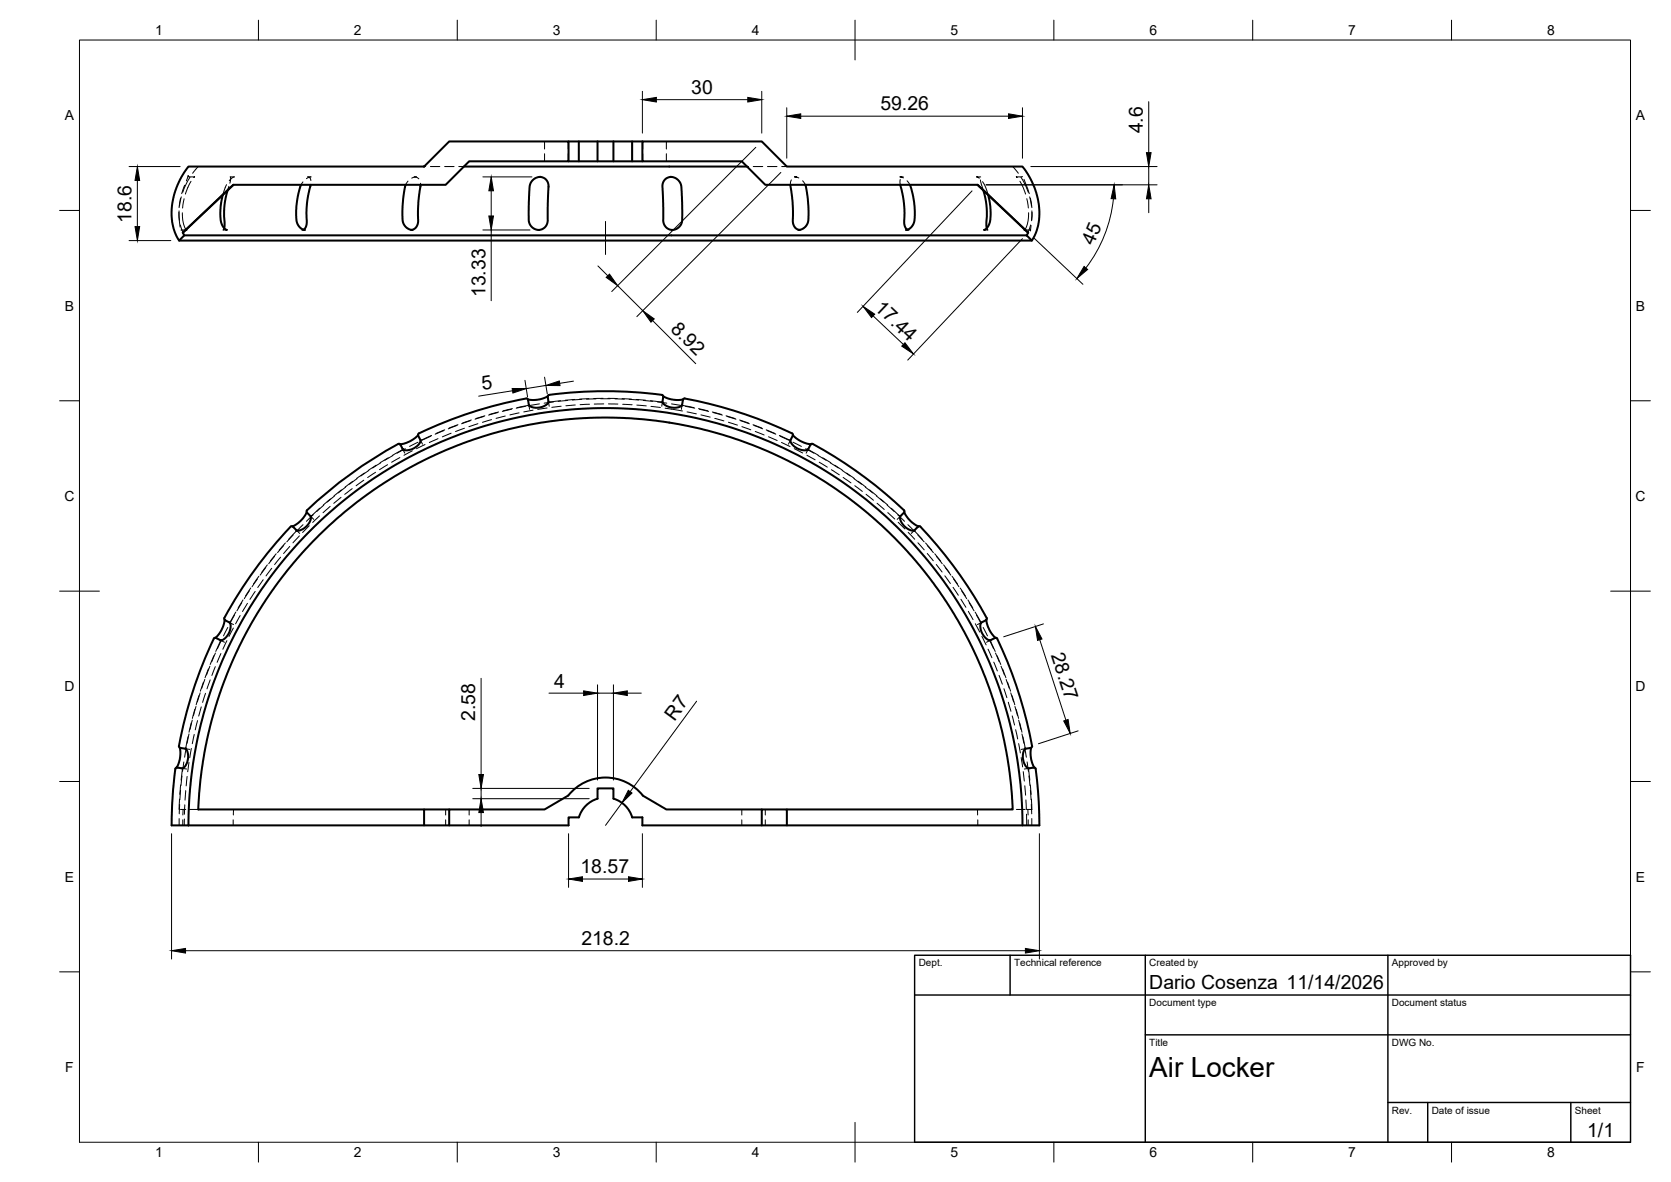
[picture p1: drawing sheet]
<svg xmlns="http://www.w3.org/2000/svg" width="420mm" height="297mm" viewBox="0 0 420 297" stroke-linecap="round" stroke-linejoin="round" font-family="sans-serif">
<!-- layer: Visible -->
<g fill="none" stroke="#000" stroke-width=".51">
<path d="M143 35.5h18.5M145.5 35.5v5M150.2 35.5v5M154.2 35.5v5M158.9 35.5v5M161.5 35.5h30l6.3 6.4h59.3l1.3 1.7 1 2 1.4 3.8 .5 3.7-.2 3.4-.6 2.1-1.1 1.9-1.3-1.4 .4-.7-12.6-12h-53.5l-5.9-5.9h-25zM46.3 59.1h211.8M46.8 57.7l.1 .1M47.4 41.9h59.2l6.3-6.4h30.1v5h-25l-5.9 5.9h-53.5l-12.6 12 .3 .7-1.3 1.4-1-2-.6-2.1-.3-2.3 .1-2.3 .5-2.4 .9-2.9 1.1-2.1zM56 49l-.5 3.1v3.2l.5 1.6 .6 .7 .4 .2M57.2 47.9l-.8 4.1v5.3M58.7 46.4l-12.7 12"/>
<path d="M75.7 46.4l-1 4.2-.2 2.3v2.4l.7 1.6 .7 .6 .8 .3M78.1 46.4l-.9 4.6-.1 5.3-.3 1-.5 .4M102 46.4l-.6 3.4-.2 3.1v2.5l.4 1.1 .5 .6 .7 .5 .9 .2M105.7 46.4l-.5 4.6-.1 5-.5 1.2-.5 .4-.6 .2M116.6 41.9h71.2M135.8 44.5l.9 .2 .5 .4 .4 .5 .3 .8-.2 9-.2 1.1-.4 .6-.7 .5-1 .2M135.9 44.5l-1.6 .4-.9 1.1-.2 .9-.3 4.7v3.8l.3 .8 .9 1.2 1.4 .4M143 40.5h18.5M168.6 44.5l1.6 .4 .9 1.1 .2 .9 .2 4.7v3.8l-.2 .8-.9 1.2-1.4 .4M168.7 44.5l-.9 .2-.6 .4-.4 .5-.2 .8 .2 9 .2 1.1 .4 .6 .7 .5 .9 .2M198.7 46.4l.6 4.6 .1 5.2 .5 1 .5 .4 .6 .2M202.5 46.4l.6 3.4 .2 3.1-.1 2.5-.3 1.1-.5 .6-.7 .5-1 .2"/>
<path d="M226.4 46.4l.9 4.6 .1 5.3 .3 1 .5 .4M228.8 46.4l.7 2.4 .3 2 .2 4.5-.7 1.6-.7 .6-.8 .3M245.8 46.4l12.7 12M247.3 47.9l.8 4.1v5.3M248.5 49l.5 3.1v3.2l-.6 1.6-.5 .7-.5 .2M257.7 57.7l-.1 .1M45 60.5h214.4M137.7 99.6l-2.2 .8-1.7 .1-1-.1M138.1 99.2l-.4 .5 .1 1.6-.9 .7-1.2 .4-1.3 .1-1.3-.5-.5-1.8a102.2 102.2 0 0 0-27.3 8.7M138.1 99.2a101.8 101.8 0 0 1 28.6 .2l-.1 1.9 1 .7 1.3 .4 1.2 .1 1.2-.5 .6-1.8a101.3 101.3 0 0 1 27.3 8.7M166.8 99.6l2.2 .8 1.7 .1 1-.1M105.1 109.4l-1.8 1.4-1.6 .6-1.1 .2"/>
<path d="M105.3 108.9l-.2 .6 .6 1.4-.5 .9-1 .8-1.2 .5h-1.3l-.4-.2-.8-1.4a97 97 0 0 0-23.4 17l1.1 1.4-.3 1.2-.7 1.1-1 .7-1.1 .5-.5-.1-1-1M199.2 108.9l.2 .4-.7 1.6 .6 .9 1 .8 1.1 .5h1.4l.4-.2 .8-1.4a97.4 97.4 0 0 1 23.4 17l-1.1 1.3v.4l.4 1.2 .8 .9 1 .8 1.3 .3 1.3-1.2a97.7 97.7 0 0 1 17 23.4l-1.4 .9-.2 .3v.9l.5 1.5 .9 1.2 .8 .5 1.8-.6a98.2 98.2 0 0 1 9 27.5l-.3 .1M199.4 109.4l1.8 1.4 1.6 .6 1.1 .2M73.7 132.3l-.3-.1a97 97 0 0 0-17 23.4l.2 .3 1.2 .6 .1 .3 .1 .9-.5 1.5-.9 1.2-.8 .5-1.8-.6a97.9 97.9 0 0 0-8.9 27.5l.2 .1M77.1 128.7l-1.5 2.2-2 1.4M227.4 128.7l1.5 2.2 2 1.4M56.5 155.8l-.3 1.3-.5 1.2-1.5 2M248 155.8l.2 1.1 .6 1.4 1.5 2M44.5 192.9l-.4 .3-.4 3.6-.4 5.9-.1 4.7M45.2 187.9l.2 1-.2 1.8-.8 2.2M45.3 187.9l1.4 .3 .2 .2 .4 1.1v1.2l-.5 1.5-.7 .8-1.6-.1M259.2 187.9l-1.4 .3-.2 .2-.4 1.1 .1 1.6 .4 1.1 .7 .8h1.9a64.8 64.8 0 0 1 .9 14.4h-99.7v-2h-2.6"/>
<path d="M259.3 187.9l-.2 1 .1 1.8 .9 2.2M43.1 207.4h4.3M47.4 207.4a104.8 104.8 0 0 1 104.8-104.8 104.8 104.8 0 0 1 104.9 104.8M106.6 203.4h6.3M145.5 205.4h-2.5v2h-95.6M159 205.4a7 7 0 0 0-4.8-4.7v-2.6h-4l.1 2.6a7 7 0 0 0-4.7 4.7M191.5 207.4v-4h6.3v4M191.5 203.4h-23.9l-6-3.5a11.9 11.9 0 0 0-18.7 0l-6 3.5h-24v4M197.8 203.4h56.8l-.2-4.4-.7-6-1.1-6.5-1.2-4.8-1.7-5.8-2-5.7-4-9.1-2.9-5.3-4.5-6.9-4.9-6.6-4-4.6-5.9-5.8-5-4.3-6.1-4.6-6.6-4.1-6.8-3.7-6.5-2.9-6.7-2.4-7.4-2.1-7-1.4-7.2-1-8-.4h-6.1l-7.4 .6-7.4 1.1-7.9 1.8-6.5 2-6.9 2.7-6.8 3.1-5.9 3.3-5.6 3.7-7 5.4-4.1 3.5-5.7 5.8-4.8 5.6-4.5 6-3.6 5.7-3.8 7.1-3.1 6.8-2.9 8.3-2.2 8.5-1.3 8-.9 9.4h56.8v4"/>
</g>
<!-- layer: Hidden -->
<g fill="none" stroke="#000" stroke-width=".25">
<path d="M136.9 35.5v2M136.9 38.6v1.9M142.9 35.5v2M142.9 38.6v1.9M161.6 35.5v2M161.6 38.6v1.9M167.6 35.5v2M167.6 38.6v1.9M45 53.4l.3 3.7M45 53l.1 2.4M45.4 56.5l.6 1.9M45.4 49.8l-.4 2.4"/>
<path d="M45.5 57.8h1.4M45.6 49.5l-.5 2.3M45.8 53.5l.3 2.5 .7 1.7M46.3 49.9l-.4 2.4M46.4 46.6l-.7 2.1M47.8 44.5l-1.9 3.8M48 45.6l-1.4 3.2M48.7 44.6l.2-.2-1.3 .1-.3-.3-.4 1.3M49.8 41.9l-1.4 1.6M56.4 57.3l-.3 .5h.9M57 46.4l-1 2.6M57.6 46.8l-.4 1.1"/>
<path d="M57.6 45.4l.8-.7 .5-.2h-1l.1 .5-.2 1M76.2 45.7l-.5 .7M76.3 57.7l-.4 .1h.8M77 44.9l1.2-.4h-.8l.5 .2 .3 .7M102.6 45.5l-.6 .9M103.5 57.8h-.2h.4M103.5 44.8l1.2-.3h-.5l.6 .1 .5 .3M105.7 46v.4M106.6 41.9h.4M108.2 41.9h2.4M111.8 41.9h2.4M115.4 41.9h1.2"/>
<path d="M135.4 57.8h.1M135.7 44.5h.2M168.6 44.5h.2M169 57.8h.1M187.8 41.9h.4M189.4 41.9h2.4M193 41.9h2.4M196.6 41.9h1.2M199 45.2l-.3 1.2M199.9 44.5h.4h-.5l1.1 .2M201 57.8h.2h-.5M201.8 45.4l.7 1"/>
<path d="M226.4 45.1v1.3M227.1 44.5h-.8l.8 .2M228.1 45.4l.7 1M228.2 57.7l.4 .1h-.8M246.5 45.2l.8 2.7M246.6 44.5h-1l.6 .3M247 45.7l.8 1.3 .7 2M248.1 57.3l.3 .5h-1M254.6 41.9l1.5 1.6M256.5 45.6l1.4 3.2M256.7 44.5l1.2 2.1 .7 1.7M257.1 44.4h-1.6l.2 .2"/>
<path d="M257.5 45.1l1.3 3.6M258.2 49.9l.4 2.4M258.6 53.5l-.2 2.5-.7 1.7M258.9 49.5l.5 2.3M259.1 49.8l.4 2.4M259.1 56.5l-.7 1.9M259.2 56.6l-.1 1.4-.2-.2h-1.3M259.5 53l-.1 2.4M259.5 53.4l-.1 2.1M137.7 99.6v.2M166.8 99.6v.2M91.6 118.9l-1.9 1.4"/>
<path d="M92.7 118.2l-2 1.4M94.4 118.7l-2 1.3M94.6 116.9l-2 1.3M95.7 116.3l-2 1.3M97.5 116.8l-2.1 1.2M97.6 115l-2 1.3M98.8 114.5l-2.1 1.2M100.5 115l-2 1.2M100.6 111.6l.1 .2M101.1 112.6v.5l-2.4 1.4M101.3 112.9l.5 1M101.9 112.8l-2.1 1.1"/>
<path d="M103.7 113.3l-2.1 1.1M105.1 111.1l-2.1 1.1M105.1 109.4l.1 .1M105.7 110.6l.5 1M106.9 111.7l-2.2 1.1M108.3 109.6l-2.1 1M108.5 109.4l-2.5 1.2-.4-.3M110.1 110.2l-2.2 1M111.6 108.2l-2.2 .9M111.8 108l-2.2 .9M113.4 108.9l-2.2 .9M114.9 106.9l-2.2 .9"/>
<path d="M115.1 106.7l-2.2 .9M116.8 107.6l-2.3 .8M118.3 105.7l-2.2 .8M118.5 105.5l-2.2 .8M120.2 106.5l-2.3 .7M121.7 104.6l-2.3 .8M121.9 104.5l-2.2 .7M123.6 105.5l-2.3 .6M125.2 103.7l-2.3 .6M125.4 103.5l-2.3 .6M127 104.5l-2.3 .6M128.6 102.8l-2.3 .6"/>
<path d="M128.8 102.7l-2.3 .5M130.5 103.8l-2.3 .5M132.1 102.1l-2.3 .5M132.8 100.4v.2M132.9 101.5l-.2 .4-2.7 .5M133 101.8l.2 1.1M134 103.1l-2.3 .4M135.6 101.5l-2.3 .4M137.6 102.5l-2.4 .4M137.9 100.7l.3 .3 2.7-.3M137.9 101l.2 1.1M139.2 101l-2.4 .3"/>
<path d="M141.1 102.1l-2.4 .3M142.7 100.6l-2.3 .3M144.5 100.4l-2.4 .2M144.7 101.8l-2.4 .2M146.3 100.4l-2.4 .1M148.1 100.2l-2.4 .1M148.2 101.6l-2.3 .1M149.9 100.2l-2.4 .1M151 100.2h2.4M151.6 100.1h-2.3M151.8 101.5h-2.4M152.8 100.1h2.4"/>
<path d="M153 101.5h2.4M154.6 100.2l2.4 .1M156.4 100.2l2.4 .1M156.6 101.6l2.3 .1M158.2 100.4l2.4 .1M160 100.4l2.3 .2M160.1 101.8l2.4 .2M161.8 100.6l2.3 .3M163.7 102.1l2.4 .3M165.3 101l2.4 .3M166.6 101l-.2 1.1M166.6 100.7l-.3 .3-2.8-.3"/>
<path d="M167.2 102.6l4.4 .7M168.8 101.5l2.4 .4M171.5 101.8l-.2 1.1M171.6 101.5l.3 .4 2.6 .5M171.7 100.4v.2M172.4 102.1l2.3 .5M172.8 103.5l2.3 .5M175.6 102.7l2.3 .5M175.9 102.8l2.3 .6M176.3 104.3l2.3 .5M179.1 103.5l2.3 .6M179.3 103.7l2.3 .6"/>
<path d="M179.7 105.1l2.3 .7M182.6 104.5l2.2 .7M182.8 104.6l2.2 .8M183.2 106.1l2.2 .7M186 105.5l2.2 .8M186.2 105.7l2.2 .8M186.5 107.2l2.3 .8M189.3 106.7l2.3 .9M189.5 106.9l2.3 .9M189.9 108.4l2.2 .9M192.7 108l2.2 .9M192.9 108.2l2.2 .9"/>
<path d="M193.2 109.8l2.2 .9M196 109.4l2.4 1.2 .5-.3M196.2 109.6l2.1 1M196.5 111.2l2.1 1M198.7 110.6l-.5 1M199.4 109.4l-.1 .1M199.4 111.1l2.1 1.1M199.7 112.7l2.1 1.1M202.6 112.8l2.1 1.1M202.9 114.4l2.1 1.2M203.2 112.9l-.5 1M203.3 112.6l.1 .5 2.4 1.4"/>
<path d="M203.9 111.6l-.1 .2M205.7 114.5l2.1 1.2M206 116.1l2 1.3M206.9 115l2 1.3M208.8 116.3l2 1.3M209 118l2 1.3M209.9 116.9l2 1.3M211.8 118.2l1.9 1.4M212 120l2 1.4M212.9 118.9l1.9 1.4M69 139.8l-1.4 1.9M69.4 139.2l-1.5 1.8"/>
<path d="M71.3 137.1l-1.5 1.8M71.8 136.4l-1.6 1.8M72.9 137.3l-1.6 1.8M73.6 132.3l.1 .1M73.7 134.4l-1.6 1.8M74.3 133l.1 .6-1.8 2M74.6 133.3l.8 .8M75.3 134.7l-1.6 1.7M76.2 131.9l-1.7 1.6M77.1 128.7l.1 .2M77.8 132.1l-1.7 1.7M78.1 129.8l.8 .7"/>
<path d="M78.8 129.4l-1.8 1.6M80.3 129.7l-1.7 1.6M80.4 127.7l-2 1.8h-.5M81.4 126.9l-1.8 1.7M83 127.3l-1.8 1.5M83.1 125.4l-1.8 1.5M84.1 124.6l-1.8 1.6M85.7 125l-1.8 1.5M85.9 123.1l-1.9 1.5M86.9 122.4l-1.9 1.5M88.6 122.8l-1.9 1.4M88.7 121l-1.9 1.4"/>
<path d="M89.8 120.3l-1.9 1.4M91.5 120.7l-2 1.4M214.7 120.3l1.9 1.4M214.9 122.1l1.9 1.4M215.8 121l1.9 1.4M217.6 122.4l1.8 1.5M217.8 124.2l1.8 1.5M218.6 123.1l1.9 1.5M220.4 124.6l1.8 1.6M220.5 126.5l1.8 1.5M221.4 125.4l1.8 1.5M223.1 126.9l1.8 1.7"/>
<path d="M223.2 128.8l1.8 1.6M224.1 127.7l1.9 1.8h.6M225.7 129.4l1.7 1.6M225.8 131.3l1.7 1.6M226.4 129.8l-.8 .7M227.4 128.7l-.2 .2M228.3 131.9l1.7 1.6M228.4 133.8l1.6 1.7M229.9 133.3l-.8 .8M230.1 133v.6l1.8 2M230.8 134.4l1.6 1.8M230.8 136.4l1.6 1.8"/>
<path d="M230.9 132.3l-.1 .1M232.7 136.4l1.6 1.8M233.2 139.1l1.5 1.8M233.2 137.1l1.5 1.8M235 139.2l1.5 1.8M235.4 139.8l1.5 1.9M56.5 155.8l.1 .1M57.3 157.7l-1.1 2.1M57.7 156.5l1 .5M58.7 157.8l-1.1 2.1M59 154.5l-1.2 2.1M59.3 153.8l-1.4 2.5h-.5"/>
<path d="M60.4 154.7l-1.2 2.1M60.8 151.5l-1.2 2M61.1 150.8l-1.2 2M62.2 151.6l-1.2 2.1M62.7 148.4l-1.3 2.1M63.1 147.8l-1.4 2M64.2 148.6l-1.4 2M64.7 145.5l-1.3 2M65.1 144.8l-1.4 2M66.2 145.7l-1.4 1.9M66.8 142.6l-1.4 1.9M67.2 142l-1.4 1.9"/>
<path d="M68.3 142.8l-1.4 1.9M70.5 140l-1.5 1.9M235.4 141.8l1.5 1.9M237.3 142l1.4 1.9M237.6 144.7l1.4 1.9M237.7 142.6l1.4 1.9M239.4 144.8l1.4 2M239.6 147.6l1.4 2M239.8 145.5l1.3 2M241.4 147.8l1.3 2M241.6 150.6l1.3 2M241.8 148.4l1.3 2.1"/>
<path d="M243.4 150.8l1.2 2M243.5 153.6l1.2 2.1M243.7 151.5l1.2 2M245.2 153.8l1.4 2.5h.4M245.2 156.7l1.2 2.1M245.5 154.5l1.2 2.1M246.7 156.5l-.9 .5M246.9 159.9l1 2.2M247.2 157.7l1.1 2.1M248 155.8l-.2 .1M49 178.3l-.6 2.2M49.3 177.5l-.7 2.3"/>
<path d="M50 174.8l-.7 2.3M50.3 174.1l-.7 2.3M50.6 177.6l-.6 2.3M51.2 171.4l-.8 2.3M51.5 170.7l-.8 2.3M51.7 174.2l-.8 2.3M52.4 168.1l-.8 2.2M52.8 167.4l-.9 2.2M52.9 170.9l-.9 2.2M53.8 164.8l-.9 2.2M54.1 167.5l-.8 2.2M54.2 164.1l-1 2.2"/>
<path d="M54.2 160.3h.2M55.2 160.8l.2 .4-1.1 2.5M55.5 160.9l1 .5M55.5 164.2l-.9 2.2M55.7 160.9l-1 2.1M57 161l-1 2.2M248.4 163.1l1 2.2M248.8 160.9l1 2.1M249 160.9l-1 .5M249.3 160.8l-.2 .4 1.1 2.5M249.9 166.4l.9 2.2M250.3 160.3h-.2"/>
<path d="M250.3 164.1l.9 2.2M250.7 164.8l.9 2.2M251.2 169.7l.8 2.2M251.7 167.4l.9 2.2M252.1 168.1l.8 2.2M252.4 173.1l.8 2.2M253 170.7l.8 2.3M253.3 171.4l.8 2.3M253.5 176.5l.7 2.3M254.1 174.1l.8 2.3M254.5 174.8l.7 2.3M254.5 179.9l.6 2.3"/>
<path d="M255.2 177.5l.6 2.3M255.5 178.3l.6 2.2M44.4 192.9h.2M45.2 187.9l.2 .1M45.4 198.6l-.2 2.4M45.4 197.3l-.2 2.3M45.5 193l.3 .3-.2 2.8M45.8 195l-.3 2.4M45.8 193.1l1.1 .2M46.2 191.5l-.3 2.4M46.6 188.2l1.1 .1M46.7 198.7l-.2 2.4"/>
<path d="M46.8 188l-.4 2.3M47.1 195.1l-.3 2.4M47.3 185.2l-.6 2.7-.4 .2M47.5 191.6l-.3 2.4M47.5 184.5l-.5 2.3M48.1 181.7l-.6 2.3M48.1 188.1l-.4 2.3M48.3 181l-.5 2.3M48.8 184.6l-.5 2.3M49.7 181.1l-.6 2.3M255.4 183.4l.5 2.3M256.1 186.9l.5 2.3"/>
<path d="M256.1 181l.6 2.3M256.4 181.7l.6 2.3M256.8 190.4l.3 2.3M257 184.5l.5 2.3M257.2 185.2l.5 2.7 .5 .2M257.3 193.9l.3 2.4M257.7 188l.4 2.3M257.7 197.5l.2 2.3M257.9 188.2l-1.1 .1M258.3 191.5l.3 2.4M258.6 193.1l-1 .2M258.7 195l.3 2.4"/>
<path d="M259 193l-.4 .3 .3 2.8M259.1 197.3l.2 2.3M259.1 198.6l.1 2.4M259.3 187.9l-.2 .1M260.1 192.9h-.2M45 205.7v1.7M45.1 200.8l-.1 2.6M45.2 202.1l-.1 2.4M45.4 203.4h1.3M46 206v1.4M46 203.4v1.4M46.4 205.8l-.1 1.6"/>
<path d="M46.5 202.3l-.1 2.3M47.6 203.4h2.2M58.6 206v1.4M58.7 203.4v1.4M112.1 203.4v1.4M112.1 206v1.4M118 203.4v1.4M118 206v1.4M186.5 203.4v1.4M186.5 206v1.4M192.4 203.4v1.4M192.4 206v1.4"/>
<path d="M245.8 203.4v1.4M245.9 206v1.4M255.6 203.4h2.2M258 201l.1 2.4M258.1 204.6v2.8M258.4 203.4l.1 1.4M258.5 206v1.4M259.3 202.1l.1 2.4M259.3 200.8l.2 2.6h-1.4M259.4 205.7v1.7"/>
</g>
<!-- layer: BORDER -->
<g fill="none" stroke="#000" stroke-width=".25">
<path d="M20 10.1h390v276.9h-390zM65 5.1v5M115 5.1v5M165 5.1v5M215 5.1v10M265 5.1v5M315 5.1v5M365 5.1v5M15 52.9h5M410 52.9h5M15 100.7h5M410 100.7h5"/>
<path d="M15 148.6h10M405 148.6h10M15 196.4h5M410 196.4h5M15 244.2h5M410 244.2h5M65 287v5M115 287v5M165 287v5M215 282.1v9.9M265 287v5M315 287v5"/>
<path d="M365 287v5"/>
</g>
<!-- layer: TITLEBLOCK -->
<path d="M230 240.1h180v46.9h-180zM230 250h180M254 240.1v9.9M288 240.1v46.9M349 240.1v46.9M288 260.1h122M349 277.1h61M359 277.1v9.9M395 277.1v9.9" fill="none" stroke="#000" stroke-width=".36"/>
<!-- layer: Smart Centers -->
<path d="M152.3 55.7v8.3" fill="none" stroke="#000" stroke-width=".25"/>
<!-- layer: FD_Dimensions -->
<g fill="none" stroke="#000" stroke-width=".25">
<path d="M161.5 23v10.5M165 25h23M190 37l-36.2 36.3M191.5 23v10.5M197.8 27.1v12.7M201.3 29.2h52.3M257.1 27.1v12.7M288.8 25.6v12.8M32.4 41.9h12.9M34.5 45.3v11.6M121.4 44.5h12.4M121.4 57.8h11.9"/>
<path d="M123.5 47.9v6.4M123.5 57.8v17.8M196.3 43.3l-36.2 36.3M244.4 48l-28.8 30.5M247.9 46.4h43M257.1 60l-28.9 30.5M259.2 41.9h31.7M260.1 59.9l12.2 11.5M280 49.9a34.3 34.3 0 0 1-7 17.4M288.8 41.9v4.5M288.8 50v3.5M32.4 60.5h10.5"/>
<path d="M150.3 66.8l2.5 2.5M155.3 71.8l6.3 6.3M219.5 79.4l7.6 7.2M128.9 98.2l-8.5 1.4M132 95.6l.7 4.1M136.9 94.8l.7 4.2M137.3 96.9l-5 .7M144.2 95.8l-3.5 .5M164.1 80.5l10.8 10.9M262.4 156.8l-10 3.2M121 170.5v24.1M138 174.2h8.7"/>
<path d="M150.2 172.1v23.9M150.2 174.2h4M154.2 172.1v23.9M157.7 174.2h3.5M175.2 176.2l-16.7 22.8M261.4 160.7l6.6 20.3M118.9 198.1h29.2M121 198.1v2.6M271.1 183.7l-10 3.2M43.1 209.5v31.5M118.9 200.7h29.2M121 204.2v3.5"/>
<path d="M143 209.5v13.5M156.4 201.8l-4.1 5.6M161.5 209.5v13.5M261.3 209.5v31.5M46.7 238.9h211.1M146.5 220.9h11.5"/>
</g>
<g fill="#000" stroke="#000" stroke-width=".25">
<path d="M161.5 25l3.5-.5v1.1zM188 24.5l3.5 .5-3.5 .6zM197.8 29.2l3.5-.6v1.2zM253.6 28.6l3.5 .6-3.5 .6zM288.3 38.4h1.1l-.6 3.5zM34 56.9h1.1l-.6 3.6zM34.5 41.9l.6 3.4h-1.1zM123.5 44.5l.6 3.4h-1.2zM122.9 54.3h1.2l-.6 3.5zM280.1 46.4l.4 3.6-1.1-.1zM288.8 46.4l.6 3.6h-1.1zM152.4 69.7l.8-.8 2.1 2.9z"/>
<path d="M217 77l2.9 2-.8 .8zM272.6 67l.9 .7-2.7 2.3zM128.8 97.6h3.5l-3.3 1.2zM137.3 96.9l3.3-1.2 .2 1.2zM161.6 78.1l2.9 2-.8 .9zM227.5 86.1l2.2 2.8-3-1.9zM146.7 173.6l3.5 .6-3.5 .6zM154.2 174.2l3.5-.6v1.2zM260.3 157.4l1.7 3.2-1.1 .3zM120.4 194.6h1.2l-.6 3.5zM158 198.6l.9 .7-2.5 2.5zM267.5 181.2l1.1-.4 .5 3.5z"/>
<path d="M121 200.7l.6 3.5h-1.2zM43.1 238.9l3.6-.6v1.2zM143 220.9l3.5-.6v1.2zM158 220.3l3.5 .6-3.5 .6zM257.8 238.3l3.5 .6-3.5 .6z"/>
</g>
<text font-size="7" x="289" y="270.6">Air Locker</text>
<g font-size="4.9">
<text x="173.8" y="23.6">30</text>
<text x="221.4" y="27.7">59.26</text>
<text x="287.4" y="33.5" transform="rotate(-90 287.4 33.5)">4.6</text>
<text x="33.1" y="56.1" transform="rotate(-90 33.1 56.1)">18.6</text>
<text x="275" y="61.8" transform="rotate(-67 275 61.8)">45</text>
<text x="122" y="74.7" transform="rotate(-90 122 74.7)">13.33</text>
<text x="219.8" y="77.6" transform="rotate(43 219.8 77.6)">17.44</text>
<text x="168.4" y="82.9" transform="rotate(45 168.4 82.9)">8.92</text>
<text x="121.3" y="97.9" transform="rotate(-9 121.3 97.9)">5</text>
<text x="264.2" y="164.6" transform="rotate(72 264.2 164.6)">28.27</text>
<text x="139.4" y="172.8">4</text>
<text x="119.5" y="181.2" transform="rotate(-90 119.5 181.2)">2.58</text>
<text x="169.6" y="181.4" transform="rotate(-54 169.6 181.4)">R7</text>
<text x="146" y="219.4">18.57</text>
<text x="146.2" y="237.5">218.2</text>
<text x="289" y="248.5">Dario Cosenza 11/14/2026</text>
<text x="399.1" y="285.7">1/1</text>
</g>
<g font-size="3.5">
<text x="39" y="8.8">1</text>
<text x="89" y="8.8">2</text>
<text x="139" y="8.8">3</text>
<text x="189" y="8.8">4</text>
<text x="239" y="8.8">5</text>
<text x="289" y="8.8">6</text>
<text x="339" y="8.8">7</text>
<text x="389" y="8.8">8</text>
<text x="16.3" y="30.2">A</text>
<text x="411.3" y="30.2">A</text>
<text x="16.3" y="78">B</text>
<text x="411.3" y="78">B</text>
<text x="16.2" y="125.9">C</text>
<text x="411.2" y="125.9">C</text>
<text x="16.2" y="173.7">D</text>
<text x="411.2" y="173.7">D</text>
<text x="16.3" y="221.6">E</text>
<text x="411.3" y="221.6">E</text>
<text x="16.4" y="269.4">F</text>
<text x="411.4" y="269.4">F</text>
<text x="39" y="290.8">1</text>
<text x="89" y="290.8">2</text>
<text x="139" y="290.8">3</text>
<text x="189" y="290.8">4</text>
<text x="239" y="290.8">5</text>
<text x="289" y="290.8">6</text>
<text x="339" y="290.8">7</text>
<text x="389" y="290.8">8</text>
</g>
<g font-size="2.5">
<text x="231" y="242.9">Dept.</text>
<text x="255" y="242.9">Technical reference</text>
<text x="289" y="242.9">Created by</text>
<text x="350" y="242.9">Approved by</text>
<text x="289" y="252.8">Document type</text>
<text x="350" y="252.8">Document status</text>
<text x="289" y="262.9">Title</text>
<text x="350" y="262.9">DWG No.</text>
<text x="350" y="279.9">Rev.</text>
<text x="360" y="279.9">Date of issue</text>
<text x="396" y="279.9">Sheet</text>
</g>
</svg>
